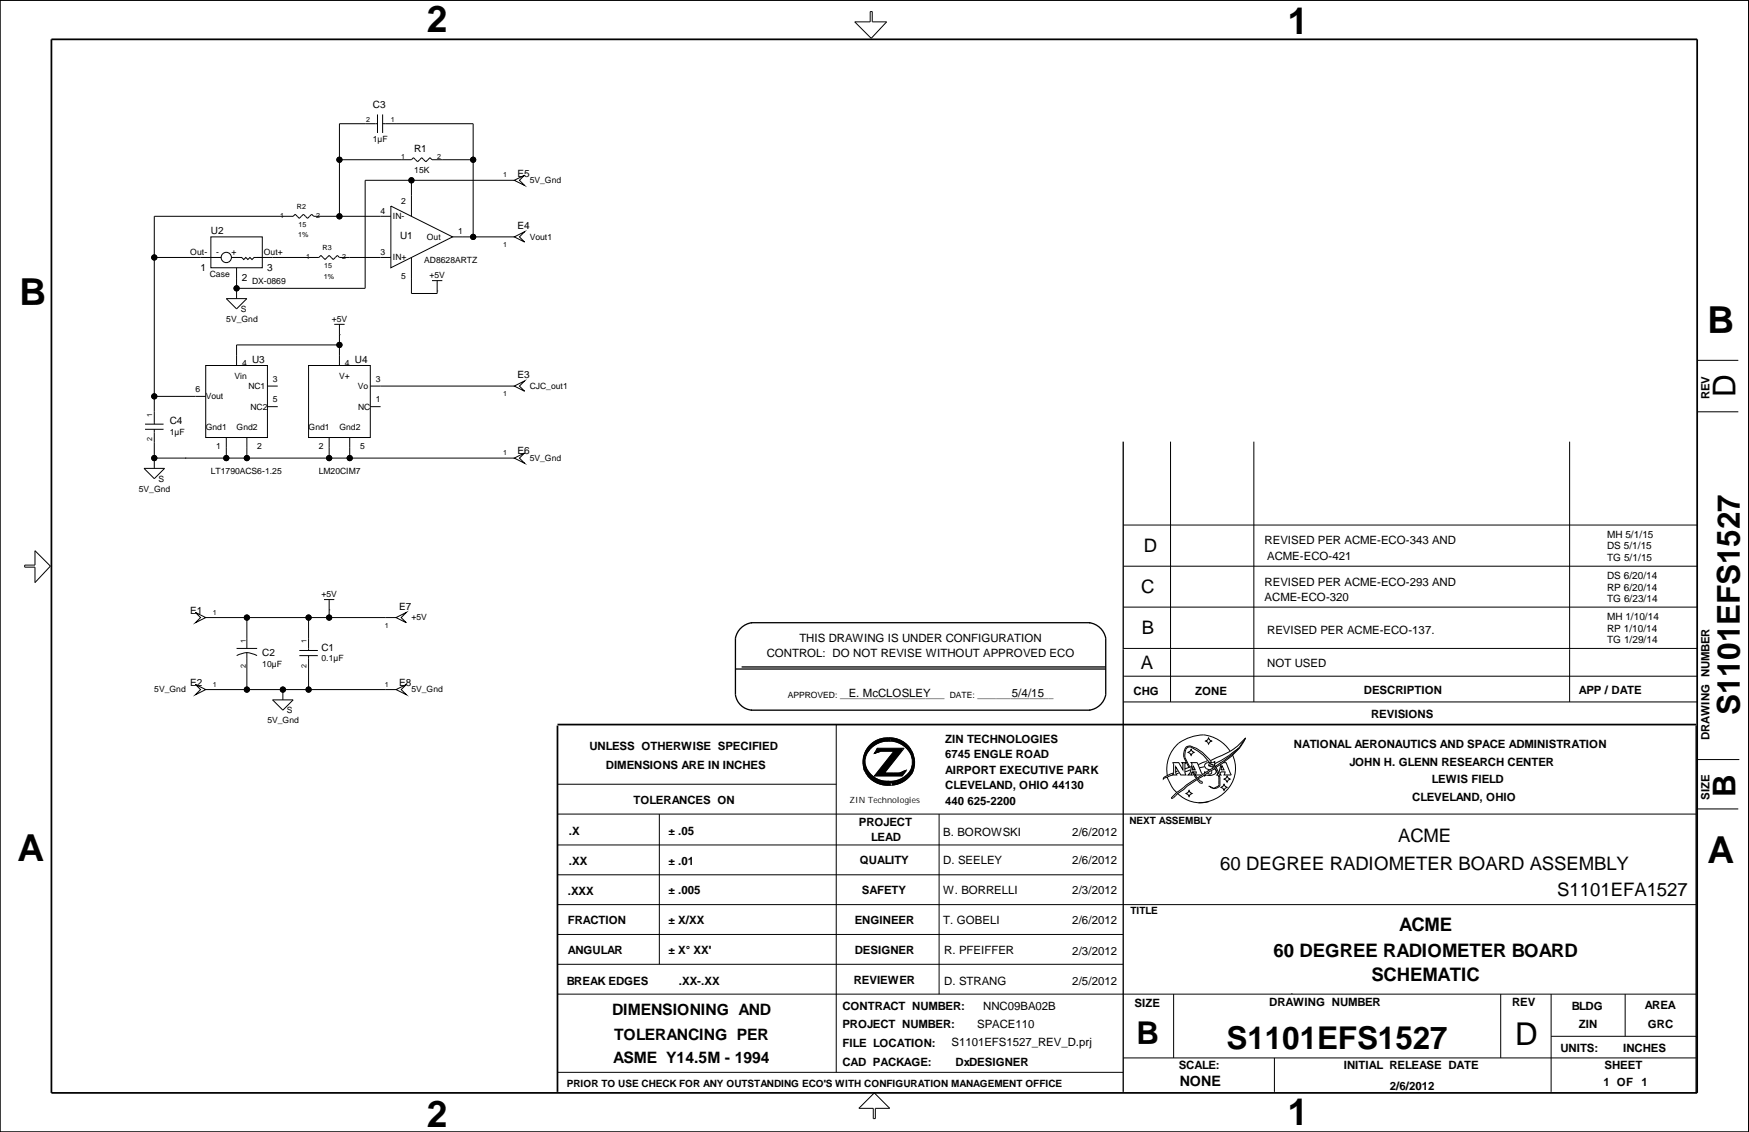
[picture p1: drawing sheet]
<svg xmlns="http://www.w3.org/2000/svg" width="432mm" height="279mm" viewBox="0 0 432 279" stroke-linecap="round" stroke-linejoin="round" font-family="sans-serif">
<g fill="none" stroke="#000" stroke-width=".25">
<path d="M0 .1h431.7v279.3h-431.7zM211 5.4h3.8v-2.5h.5v2.5h3.6l-3.8 4.1zM83.8 39.4h17.8l.5-.5 1 1 1-1 1 1 1-1 .6 .5h10.1M93.2 30.5h-9.4v22.9M93.2 28.3v4.5M94.5 30.5h22.3v28M94.5 28.3v4.5M52.1 58.5h12.7v7.6h-12.7zM96.5 50.9l15.2 7.6-15.2 7.6zM96.5 53.4h-19l-.6-.5-1 1-1-1-1 1-1-1-.5 .5h-34.3v51.3M101.6 44.5v8.9M111.7 58.5h15.3"/>
<path d="M127 44.5l2.5-1.3-1.3 1.3 1.3 1.3zM127 58.5l2.5-1.3-1.3 1.3 1.3 1.2zM127 44.5h-36.9v26.7h-31.7M38.1 63.5h16.5M55.9 73.7h5l-2.5 2.5zM57.1 63.5h2.6l.5 .6 .5-.6 .5 .6 .5-.6 .5 .6 .5-.6h2.1M58.4 73.7h.1M58.4 66.1v7.6M63.5 63.5h15.2l.5-.5 1 1.1 1.1-1.1 1 1.1 1-1.1 .5 .5h12.7M101.6 63.5v8.9h6.3v-3.1M106.7 69.3h2.5M107.9 71.8h.1"/>
<path d="M38.1 97.8h12.7M50.8 90.2h15.2v17.8h-15.2zM66 95.3h2.6M76.2 90.2h15.2v17.8h-15.2zM82.5 80.1h2.6M83.8 82.6h.1M83.8 80.1v10.1M83.8 85.1h-25.4v5.1M91.4 95.3h35.6M127 95.3l2.5-1.3-1.3 1.3 1.3 1.3zM419 88.9h10.2M35.6 115.6h5l-2.5 2.5z"/>
<path d="M35.8 106h4.6M35.8 104.7h4.6M38.1 115.6h.1M38.1 113.1h88.9M38.1 106v9.6M45.7 113.1h.1M55.9 108v5.1M60.9 108v5.1M66 100.4h2.6M81.3 108v5.1M86.3 108v5.1M91.4 100.4h2.6"/>
<path d="M127 113.1l2.5-1.3-1.3 1.3 1.3 1.2zM289 109v64.3M309.6 109v64.3M387.5 109v64.3M419 101.6h10.2M8.6 135.9l3.8 3.8-3.8 4.1v-3.8h-2.5v-.5h2.5zM277.3 139.7h141.7M277.3 129.6h141.7M48.2 151.2l2.6 1.2-2.6 1.3 1.3-1.3zM50.8 152.4h47M60.9 152.4v7.6M76.2 152.4v8.2"/>
<path d="M80 148h2.5M81.3 150.5h.1M81.3 148v4.4M97.8 152.4l2.5-1.2-1.3 1.2 1.3 1.3zM277.3 149.8h141.7M48.2 168.9l2.6 1.3-2.6 1.3 1.3-1.3zM50.8 170.2h47M58.4 160h5.1M60.9 161.1l2.6 .7M60.9 161.1v9.1M61 161.1l-2.6 .7M67.3 172.7h5.1l-2.6 2.6z"/>
<path d="M69.8 172.7h.1M69.8 170.2v2.5M73.9 161.8h4.6M73.9 160.6h4.6M76.2 161.8v8.4M97.8 170.2l2.5-1.3-1.2 1.3 1.2 1.3zM206.5 178.8v85.9M277.3 166.9h141.7M277.3 173.3h141.7M277.3 160h141.7M137.6 193.6h68.9M213.3 189.5v.5l.5 .5"/>
<path d="M213.6 190.6a7 7 0 0 0 11.7 .1M213.8 185.2a5.9 5.9 0 0 0-.2 5.3M214.3 190.3a5.5 5.5 0 0 0 5.1 2.5M215.9 185.9h.5M215.9 185.9h.2M216.4 185.7l-.5 .2M216.4 191.3l-.5 .2M216.6 184.7h6.6l-4.8 6.1h3.8l1-.5h.5l-1 1.2h-6.8l4.8-6.1h-3.3l-1.5 .5zM216.6 184.7l-.2 .5M218.6 182.9h1.3M219.4 182.1a6 6 0 0 0-5.6 3.1M219.4 182.9a5.5 5.5 0 0 0-5.8 5.6l.7 1.8"/>
<path d="M219.4 182.9a6 6 0 0 1 5.4 3.1M219.4 182.1a6 6 0 0 1 5.6 3.1M222.5 191h.2M223 184.7l-.3 .2M224.5 184.7l.2 .2v-.2M224.7 185.9l.5 1.9v1.3l-.5 1.2M224.8 190.2a5.5 5.5 0 0 1-5.4 2.6M225 185.2a6.5 6.5 0 0 1 .2 5.6M288.2 191.8v.2a9.2 9.2 0 0 0 2.3 3.6M289.5 188.2h1.5l1 1.8v-1.5l-.2-.3h1l-.3 .3v2.3l.3 .5h-1.3l-1.2-2v1.5l.2 .5h-1l.2-.5v-2.3zM289.7 190.8l-2.2 1-.3 .5 .3-.3 2-.7M290.7 195.8a7.9 7.9 0 0 0 7.7 2.1"/>
<path d="M290.8 190.3l-.5 .2M291 190.8l-.5 .2M293.6 195.1l.2 .5 .5 .3-.5 .2-.2 .5-.3-.5-.5-.2 .5-.3zM293.8 190l-1.3 .5M294.1 189.3l-1.6 .5M294.1 184.9l.2 .5 .5 .3-.5 .2-.2 .6-.3-.6-.5-.2 .5-.3zM294.6 189l.5 1h-.8zM294.8 189.8l-.5 .2M295.8 192.3l1.1 .8v.2a.8 .8 0 0 1-1.1-.5l-.2-.2M296.6 191.3h-1.5l.2-.8h-.7l1 1.5M296.9 191l-.3-.2-1-2.6h-1.5l.2 .3-.5 2.3-.5 .5h1l-.2-.3 .2-.5 1 1.5M297.4 189.3l-1.3 .2"/>
<path d="M297.6 190.5h-.2v.3M297.6 182.9l.5-.3 .3-.5 .2 .5 .5 .3-.5 .3-.2 .5-.3-.5zM298.1 187.7l-2.3 1M298.4 189l1 .3v.2M298.6 190l-.7-.2a.85 .85 0 0 1-.4-1.2 .85 .85 0 0 1 1.1-.4h.8l.5-.2v1l-.2-.3 1.2 2.1M298.6 194.1a1.45 1.45 0 0 0 2.1 .2M298.6 188.2a10.1 10.1 0 0 0-4.9-3.9 1.55 1.55 0 0 0-1.2 1.8v.9l1.3 2.3M299.1 190.3a.57 .57 0 0 1-.2 .7 .57 .57 0 0 1-.8-.2M299.1 188.2a9.6 9.6 0 0 0-5.4-4.1 1.47 1.47 0 0 0-1.4 1.8v1.1l1.3 2.5M299.1 188.7h.3l1.3 2.3M299.1 188.7l-.7 .3M299.1 188.7l-.2-.2h-.3l-.2 .5"/>
<path d="M299.7 189.5l-6.9 4.3-2.3 1.8-1.3 1.3v.2l3.8-3 6.9-4.3a.91 .91 0 0 1 .3 1.1 .91 .91 0 0 1-1.1 .5l-1.2-.1-.5 .2v-.2M300.7 191l-.3 .3h.3l.2 .5-.1 2.2-1.1 .6-1.3-.5M301.2 188.2h.2M301.4 188.7l-.5 2.1-.2 .2M301.7 189l.5 1h-.8zM301.9 188.2h.8l1.3 3.1h-1.8l.2-.8h-1l-.2 .5 .2 .3h-.5l.3 .5v1.8a.65 .65 0 0 1-.5 .7M302.2 193.6l.2 .5 .6 .2-.6 .3-.2 .5-.3-.5-.5-.3 .5-.2zM303 191.5l.2 .5 .5 .3-.5 .3-.2 .5-.3-.5-.5-.3 .5-.3zM303.7 185.4a8.5 8.5 0 0 0-14.8 .9l-.6 1.6a8.5 8.5 0 0 0-.1 3.6M304.2 186.3a8.5 8.5 0 0 1-7.4 11.8h-.9M305.7 184.7l-1.5 1.5-4.3 3.1M307.5 182.1l-1.2 1.3a14.1 14.1 0 0 1-5.9 3.6l-1.5 .7"/>
<path d="M307.5 182.1l-2 2.8a26.7 26.7 0 0 1-5.6 3.6M307.5 182.1a12.2 12.2 0 0 1-4.5 5.4l-2.8 2M419 187.5h10.4M419 199.7h10.2M137.6 200.9h281.2M137.6 208.6h139.7M137.6 215.9h139.7M162.8 200.9v37.1M231.8 200.9v44.5M137.6 223.3h281.2M137.6 230.6h139.7M137.6 238h139.7"/>
<path d="M137.6 245.4h281.2M289.7 245.4v15.7M319 245.1v.3M370.5 245.4v15.7M382.9 255.8h35.9M382.9 245.4v24.1M401.2 245.4v10.4M418.8 256h.2M137.6 264.7h139.7M212 273.6l3.9-3.8 3.8 3.8h-3.6v2.5h-.5v-2.5zM277.3 261.1h141.5M314.6 261.1v8.4"/>
<circle cx="83.8" cy="39.4" r=".63"/>
<circle cx="116.8" cy="39.4" r=".63"/>
<circle cx="83.8" cy="53.4" r=".63"/>
<circle cx="101.6" cy="44.5" r=".63"/>
<circle cx="116.8" cy="58.5" r=".63"/>
<circle cx="38.1" cy="63.5" r=".63"/>
<circle cx="55.9" cy="63.5" r="1.27"/>
<circle cx="58.4" cy="71.2" r=".63"/>
<circle cx="38.1" cy="97.8" r=".63"/>
<circle cx="83.8" cy="85.1" r=".63"/>
<circle cx="38.1" cy="113.1" r=".63"/>
<circle cx="55.9" cy="113.1" r=".63"/>
<circle cx="60.9" cy="113.1" r=".63"/>
<circle cx="81.3" cy="113.1" r=".63"/>
<circle cx="86.3" cy="113.1" r=".63"/>
<circle cx="60.9" cy="152.4" r=".63"/>
<circle cx="76.2" cy="152.4" r=".63"/>
<circle cx="81.3" cy="152.4" r=".63"/>
<circle cx="60.9" cy="170.2" r=".63"/>
<circle cx="69.8" cy="170.2" r=".63"/>
<circle cx="76.2" cy="170.2" r=".63"/>
</g>
<path d="M12.7 9.7h406.3v260.1h-406.3zM137.6 179.1v90.4M137.6 178.8h281.2" fill="none" stroke="#000" stroke-width=".43"/>
<path d="M277.3 109v160.5M185.4 153.7h83.8M185.7 153.7a4.8 4.8 0 0 0-4.1 3.8v14a4.4 4.4 0 0 0 4 3.8M268.9 153.7a4.8 4.8 0 0 1 4.1 3.8v14a4.8 4.8 0 0 1-4.1 3.8M181.6 165.1h91.4M183.1 164.6h89.9M185.4 175.3h83.8M418.8 179.1v90.7M223.5 190.3l-.3 .2" fill="none" stroke="#000" stroke-width=".32"/>
<path d="M213.6 186.2a5.6 5.6 0 0 0 2 6.3M214.6 185a4.2 4.2 0 0 0-.8 5M216.9 184.9h5.8l-4.8 6.1h4l1.3-.5-.5 .8h-6.3l4.8-6.1h-3.8l-1 .5zM218.2 182.4a6.4 6.4 0 0 1 6.3 2.3M224.2 184.7a5.1 5.1 0 0 1 .8 6.1M225 185.9a4.4 4.4 0 0 1-.3 4.6" fill="none" stroke="#000" stroke-width=".54"/>
<path d="M213.3 188.8a6 6 0 0 0 6.2 4.3M214.4 191.3a6.2 6.2 0 0 0 5.5 2.3M217.1 190.8l4.6-5.6h.2l-4.5 5.8h-.5M218.4 182.4a5.5 5.5 0 0 0-4.8 4.1M219.9 182.6a6.8 6.8 0 0 0-6.1 3.1M219.9 182.6a6.5 6.5 0 0 1 5.3 3.6M225 190.3a6.6 6.6 0 0 1-6.1 2.8M225 190.5a5.6 5.6 0 0 1-4.8 3.1" fill="none" stroke="#000" stroke-width=".65" stroke-linecap="butt"/>
<g fill="#000" stroke="#000" stroke-width=".25">
<circle cx="83.8" cy="39.4" r=".63"/>
<circle cx="116.8" cy="39.4" r=".63"/>
<circle cx="83.8" cy="53.4" r=".63"/>
<circle cx="101.6" cy="44.5" r=".63"/>
<circle cx="116.8" cy="58.5" r=".63"/>
<circle cx="38.1" cy="63.5" r=".63"/>
<circle cx="58.4" cy="71.2" r=".63"/>
<circle cx="38.1" cy="97.8" r=".63"/>
<circle cx="83.8" cy="85.1" r=".63"/>
<circle cx="38.1" cy="113.1" r=".63"/>
<circle cx="55.9" cy="113.1" r=".63"/>
<circle cx="60.9" cy="113.1" r=".63"/>
<circle cx="81.3" cy="113.1" r=".63"/>
<circle cx="86.3" cy="113.1" r=".63"/>
<circle cx="60.9" cy="152.4" r=".63"/>
<circle cx="76.2" cy="152.4" r=".63"/>
<circle cx="81.3" cy="152.4" r=".63"/>
<circle cx="60.9" cy="170.2" r=".63"/>
<circle cx="69.8" cy="170.2" r=".63"/>
<circle cx="76.2" cy="170.2" r=".63"/>
</g>
<g font-size="9.2">
<text x="105.4" y="7.9">2</text>
<text x="317.9" y="8.4">1</text>
<text x="4.8" y="75.2">B</text>
<text x="421.5" y="82.3">B</text>
<text x="4.3" y="212.6">A</text>
<text x="421.5" y="213.1">A</text>
<text x="105.4" y="278.1">2</text>
<text x="317.9" y="277.6">1</text>
</g>
<g font-size="7.8">
<text x="428.5" y="98.1" transform="rotate(-90 428.5 98.1)">D</text>
<text x="429.5" y="176.5" transform="rotate(-90 429.5 176.5)">S1101EFS1527</text>
<text x="428.5" y="196.6" transform="rotate(-90 428.5 196.6)">B</text>
<text x="280.6" y="257.7">B</text>
<text x="374.1" y="257.9">D</text>
<text x="302.8" y="258.9">S1101EFS1527</text>
</g>
<g font-size="4.6">
<text x="282.4" y="136.3">D</text>
<text x="281.8" y="146.4">C</text>
<text x="281.9" y="156.6">B</text>
<text x="281.6" y="165.2">A</text>
<text x="345.2" y="207.8">ACME</text>
<text x="301.3" y="214.6">60 DEGREE RADIOMETER BOARD ASSEMBLY</text>
<text x="384.5" y="221.2">S1101EFA1527</text>
<text x="345.4" y="229.9">ACME</text>
<text x="314.4" y="236.2">60 DEGREE RADIOMETER BOARD</text>
<text x="338.6" y="242">SCHEMATIC</text>
</g>
<g font-size="3.9">
<text x="151.1" y="250.6">DIMENSIONING AND</text>
<text x="151.6" y="256.7">TOLERANCING PER</text>
<text x="151.3" y="262.3">ASME Y14.5M - 1994</text>
</g>
<text font-size="3.5" x="291.3" y="268">NONE</text>
<g font-size="2.8">
<text x="422" y="98.6" transform="rotate(-90 422 98.6)">REV</text>
<text x="312.2" y="134.4">REVISED PER ACME-ECO-343 AND</text>
<text x="312.9" y="138.2">ACME-ECO-421</text>
<text x="312.2" y="148.3">ACME-ECO-320</text>
<text x="312.2" y="144.5">REVISED PER ACME-ECO-293 AND</text>
<text x="197.4" y="158.5">THIS DRAWING IS UNDER CONFIGURATION</text>
<text x="312.9" y="156.6">REVISED PER ACME-ECO-137.</text>
<text x="189.3" y="162.3">CONTROL: DO NOT REVISE WITHOUT APPROVED ECO</text>
<text x="312.9" y="164.7">NOT USED</text>
<text x="209.5" y="171.9">E. McCLOSLEY</text>
<text x="249.8" y="171.9">5/4/15</text>
<text x="279.8" y="171.4">CHG</text>
<text x="295.1" y="171.4">ZONE</text>
<text x="336.7" y="171.2">DESCRIPTION</text>
<text x="389.8" y="171.2">APP / DATE</text>
<text x="338.5" y="177.3">REVISIONS</text>
<text x="145.5" y="185.2">UNLESS OTHERWISE SPECIFIED</text>
<text x="233.4" y="183.4">ZIN TECHNOLOGIES</text>
<text x="319.5" y="184.6">NATIONAL AERONAUTICS AND SPACE ADMINISTRATION</text>
<text x="422" y="182.6" transform="rotate(-90 422 182.6)">DRAWING NUMBER</text>
<text x="149.6" y="189.7">DIMENSIONS ARE IN INCHES</text>
<text x="233.4" y="187.2">6745 ENGLE ROAD</text>
<text x="233.4" y="191">AIRPORT EXECUTIVE PARK</text>
<text x="333.2" y="189">JOHN H. GLENN RESEARCH CENTER</text>
<text x="233.4" y="194.8">CLEVELAND, OHIO 44130</text>
<text x="348.7" y="197.6">CLEVELAND, OHIO</text>
<text x="353.5" y="193.3">LEWIS FIELD</text>
<text x="422" y="197.4" transform="rotate(-90 422 197.4)">SIZE</text>
<text x="156.4" y="198.4">TOLERANCES ON</text>
<text x="212" y="203.9">PROJECT</text>
<text x="233.4" y="198.6">440 625-2200</text>
<text x="140.4" y="206">.X</text>
<text x="165.1" y="206">± .05</text>
<text x="215.1" y="207.5">LEAD</text>
<text x="232.9" y="206.2">B. BOROWSKI</text>
<text x="264.7" y="206.2">2/6/2012</text>
<text x="140.4" y="213.6">.XX</text>
<text x="165.1" y="213.6">± .01</text>
<text x="212.3" y="213.3">QUALITY</text>
<text x="232.9" y="213.3">D. SEELEY</text>
<text x="264.7" y="213.3">2/6/2012</text>
<text x="140.2" y="221">.XXX</text>
<text x="165.1" y="220.7">± .005</text>
<text x="212.8" y="220.7">SAFETY</text>
<text x="232.9" y="220.7">W. BORRELLI</text>
<text x="264.7" y="220.7">2/3/2012</text>
<text x="140.2" y="228.1">FRACTION</text>
<text x="165.1" y="228.1">± X/XX</text>
<text x="211" y="228.1">ENGINEER</text>
<text x="232.9" y="228.1">T. GOBELI</text>
<text x="264.7" y="228.1">2/6/2012</text>
<text x="140.2" y="235.4">ANGULAR</text>
<text x="165.1" y="235.4">± X° XX'</text>
<text x="211" y="235.4">DESIGNER</text>
<text x="233.1" y="235.4">R. PFEIFFER</text>
<text x="264.7" y="235.7">2/3/2012</text>
<text x="139.9" y="243.1">BREAK EDGES</text>
<text x="167.6" y="243.1">.XX-.XX</text>
<text x="210.8" y="242.8">REVIEWER</text>
<text x="233.1" y="243.1">D. STRANG</text>
<text x="264.7" y="243.1">2/5/2012</text>
<text x="208" y="249.4">CONTRACT NUMBER:</text>
<text x="242.8" y="249.4">NNC09BA02B</text>
<text x="280.1" y="248.6">SIZE</text>
<text x="313.4" y="248.4">DRAWING NUMBER</text>
<text x="373.3" y="248.4">REV</text>
<text x="388" y="249.4">BLDG</text>
<text x="406.1" y="249.1">AREA</text>
<text x="208" y="253.7">PROJECT NUMBER:</text>
<text x="241.2" y="253.7">SPACE110</text>
<text x="389.8" y="253.7">ZIN</text>
<text x="406.8" y="253.7">GRC</text>
<text x="208" y="258.5">FILE LOCATION:</text>
<text x="208" y="263.1">CAD PACKAGE:</text>
<text x="234.9" y="258.3">S1101EFS1527_REV_D.prj</text>
<text x="235.9" y="263.1">DxDESIGNER</text>
<text x="291" y="263.9">SCALE:</text>
<text x="331.8" y="263.9">INITIAL RELEASE DATE</text>
<text x="385.2" y="259.6">UNITS:</text>
<text x="396.1" y="263.9">SHEET</text>
<text x="400.7" y="259.6">INCHES</text>
<text x="343.1" y="269.1">2/6/2012</text>
<text x="395.9" y="267.9">1 OF</text>
<text x="405.3" y="267.9">1</text>
</g>
<g font-size="2.5">
<text x="92.1" y="26.7">C3</text>
<text x="102.3" y="37.5">R1</text>
<text x="127.8" y="43.6">E5</text>
<text x="52.1" y="57.8">U2</text>
<text x="98.8" y="59">U1</text>
<text x="127.8" y="56.5">E4</text>
<text x="49.5" y="67">1</text>
<text x="59.7" y="69.3">2</text>
<text x="65.9" y="67">3</text>
<text x="62.2" y="89.6">U3</text>
<text x="87.6" y="89.6">U4</text>
<text x="127.8" y="93.3">E3</text>
<text x="41.9" y="104.8">C4</text>
<text x="127.8" y="112.2">E6</text>
<text x="396.8" y="135.6">DS 5/1/15</text>
<text x="396.8" y="132.7">MH 5/1/15</text>
<text x="396.8" y="142.8">DS 6/20/14</text>
<text x="396.8" y="138.4">TG 5/1/15</text>
<text x="396.8" y="145.8">RP 6/20/14</text>
<text x="396.8" y="148.6">TG 6/23/14</text>
<text x="47" y="151.5">E1</text>
<text x="98.6" y="150.5">E7</text>
<text x="396.8" y="153">MH 1/10/14</text>
<text x="396.8" y="155.9">RP 1/10/14</text>
<text x="64.8" y="161.9">C2</text>
<text x="79.4" y="160.6">C1</text>
<text x="396.8" y="158.7">TG 1/29/14</text>
<text x="47" y="169.3">E2</text>
<text x="98.6" y="169.3">E8</text>
<text x="278.8" y="203.3">NEXT ASSEMBLY</text>
<text x="279.1" y="225.6">TITLE</text>
<text x="139.9" y="268.3">PRIOR TO USE CHECK FOR ANY OUTSTANDING ECO'S WITH CONFIGURATION MANAGEMENT OFFICE</text>
</g>
<g font-size="2.1">
<text x="92.1" y="35">1µF</text>
<text x="102.3" y="42.6">15K</text>
<text x="130.8" y="45.2">5V_Gnd</text>
<text x="94" y="52.8">4</text>
<text x="99" y="50.3">2</text>
<text x="97" y="54.1">IN-</text>
<text x="105.4" y="59.2">Out</text>
<text x="113.1" y="57.9">1</text>
<text x="130.8" y="59.1">Vout1</text>
<text x="47" y="63">Out-</text>
<text x="53.3" y="63">-</text>
<text x="57.1" y="63">+</text>
<text x="65.1" y="63">Out+</text>
<text x="94" y="63">3</text>
<text x="97" y="64.3">IN+</text>
<text x="104.8" y="64.9">AD8628ARTZ</text>
<text x="51.8" y="68.3">Case</text>
<text x="62.2" y="70.1">DX-0869</text>
<text x="99" y="68.8">5</text>
<text x="106" y="68.7">+5V</text>
<text x="59.4" y="77">S</text>
<text x="55.9" y="79.5">5V_Gnd</text>
<text x="81.9" y="79.5">+5V</text>
<text x="57.9" y="93.5">Vin</text>
<text x="59.8" y="90.4">4</text>
<text x="67.4" y="94.2">3</text>
<text x="83.7" y="93.5">V+</text>
<text x="85.2" y="90.4">4</text>
<text x="92.8" y="94.2">3</text>
<text x="130.8" y="96">CJC_out1</text>
<text x="48.2" y="96.7">6</text>
<text x="50.8" y="98.5">Vout</text>
<text x="61.3" y="96">NC1</text>
<text x="61.8" y="101.1">NC2</text>
<text x="67.4" y="99.3">5</text>
<text x="88.3" y="96">Vo</text>
<text x="88.4" y="101.1">NC</text>
<text x="92.8" y="99.3">1</text>
<text x="41.9" y="107.4">1µF</text>
<text x="50.8" y="106.2">Gnd1</text>
<text x="58.4" y="106.2">Gnd2</text>
<text x="76.2" y="106.2">Gnd1</text>
<text x="83.8" y="106.2">Gnd2</text>
<text x="53.3" y="110.7">1</text>
<text x="63.5" y="110.7">2</text>
<text x="78.7" y="110.7">2</text>
<text x="88.9" y="110.7">5</text>
<text x="130.8" y="113.7">5V_Gnd</text>
<text x="39.1" y="118.9">S</text>
<text x="52.1" y="117.1">LT1790ACS6-1.25</text>
<text x="78.7" y="117.1">LM20CIM7</text>
<text x="34.3" y="121.4">5V_Gnd</text>
<text x="79.4" y="147.4">+5V</text>
<text x="101.6" y="153.1">+5V</text>
<text x="64.8" y="164.7">10µF</text>
<text x="79.4" y="163.3">0.1µF</text>
<text x="38.1" y="170.9">5V_Gnd</text>
<text x="101.6" y="170.9">5V_Gnd</text>
<text x="194.5" y="172.2">APPROVED: ______________________ DATE: ________________</text>
<text x="66" y="178.5">5V_Gnd</text>
<text x="70.8" y="176">S</text>
<text x="209.8" y="198.3">ZIN Technologies</text>
</g>
<g font-size="1.8">
<text x="90.4" y="30">2</text>
<text x="96.5" y="30">1</text>
<text x="99" y="39.1">1</text>
<text x="107.9" y="39.1">2</text>
<text x="124.2" y="43.8">1</text>
<text x="69.2" y="53.7">1</text>
<text x="73.3" y="51.6">R2</text>
<text x="78.1" y="53.7">2</text>
<text x="73.6" y="58.6">1%</text>
<text x="73.7" y="56.1">15</text>
<text x="75.5" y="63.9">1</text>
<text x="79.7" y="61.8">R3</text>
<text x="84.4" y="63.9">2</text>
<text x="124.2" y="61">1</text>
<text x="80" y="68.8">1%</text>
<text x="80.1" y="66.2">15</text>
<text x="124.2" y="97.8">1</text>
<text x="37.6" y="102.9" transform="rotate(-90 37.6 102.9)">1</text>
<text x="37.6" y="109" transform="rotate(-90 37.6 109)">2</text>
<text x="124.2" y="112.3">1</text>
<text x="52.6" y="151.7">1</text>
<text x="95" y="154.9">1</text>
<text x="60.7" y="158.8" transform="rotate(-90 60.7 158.8)">1</text>
<text x="75.7" y="158.8" transform="rotate(-90 75.7 158.8)">1</text>
<text x="60.7" y="164.8" transform="rotate(-90 60.7 164.8)">2</text>
<text x="75.7" y="164.8" transform="rotate(-90 75.7 164.8)">2</text>
<text x="52.6" y="169.5">1</text>
<text x="95" y="169.5">1</text>
</g>
</svg>
